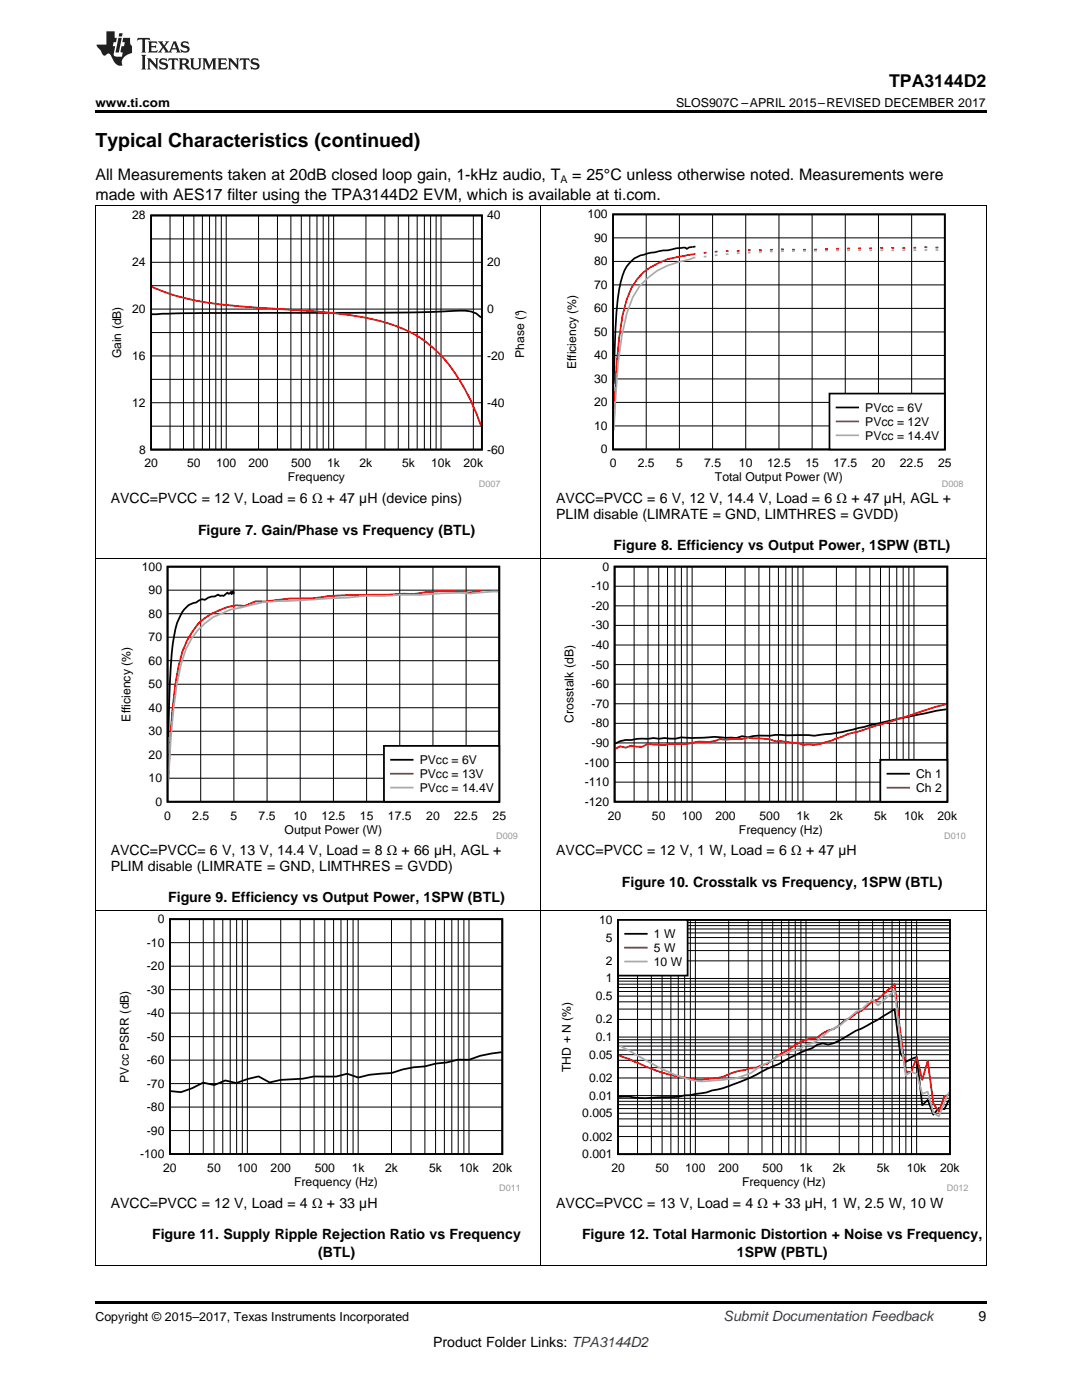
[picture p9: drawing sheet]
<svg xmlns="http://www.w3.org/2000/svg" width="216mm" height="279mm" viewBox="0 0 216 279" stroke-linecap="round" stroke-linejoin="round" font-family="sans-serif">
<path d="M19 259.7h177.8v.5h-177.8z" fill="#000"/>
<path d="M19.1 181.8v70.9M107.9 181.8v70.9M196.8 181.8v70.9M19 252.6h177.8" fill="none" stroke="#000" stroke-width=".2"/>
<path d="M23.4 182.5h80.2v55.3h-80.2z" fill-rule="evenodd" fill="#fff"/>
<path d="M33.9 183.4h66.3v46.9h-66.3zM100 210l-4.2 .7-2.2 .8h-2.2l-2.2 .5-2.2 .3-2.3 .5-2.2 .2-2.2 .4-2.2 .7-4.4 .4-2.2 .5-2.2-.7-2.2 .6-4.5-.1-2.2 .5-4.4 .2-2.2 .5-2.2-1.2-2.2 .5-2.2 .8-2.2-.5-2.2 .9-2.3-.4-2.2 1.1-2.2 .8-2-.2" fill="none" stroke="#000" stroke-width=".35"/>
<g fill="none" stroke="#000" stroke-width=".2">
<path d="M33.9 197.5h66.3M33.9 192.8h66.3M33.9 188.1h66.3M37.8 183.4v46.9M40.6 183.4v46.9M42.7 183.4v46.9M44.5 183.4v46.9M45.9 183.4v46.9M47.2 183.4v46.9M48.4 183.4v46.9M49.4 183.4v46.9M56 183.4v46.9"/>
<path d="M59.9 183.4v46.9M62.7 183.4v46.9M64.8 183.4v46.9M66.6 183.4v46.9M68 183.4v46.9M69.3 183.4v46.9M70.5 183.4v46.9M71.5 183.4v46.9M78.1 183.4v46.9M82 183.4v46.9M84.8 183.4v46.9M86.9 183.4v46.9"/>
<path d="M88.7 183.4v46.9M90.1 183.4v46.9M91.4 183.4v46.9M92.6 183.4v46.9M93.6 183.4v46.9M33.9 216.3h66.3M33.9 211.6h66.3M33.9 206.9h66.3M33.9 202.2h66.3M33.9 225.6h66.3M33.9 220.9h66.3"/>
</g>
<path d="M111.6 182.7h81.6v55.1h-81.6z" fill-rule="evenodd" fill="#fff"/>
<path d="M123.3 183.6h66.2v46.7h-66.2zM123.5 218.9a14.3 14.3 0 0 1 4.2 .2l4.5-.1a16 16 0 0 0 4.4-.4h1.1l1.1-.3a36.5 36.5 0 0 0 9.9-2.8l4.4-2.2a18.8 18.8 0 0 0 4.4-2.2l3.3-1.5 1.1-.4 1.2-.7 1.1-.3 1.1 .3a16.9 16.9 0 0 0 5.5-2.8l1.1-.4 3.3-1.8 3.3-2.1 1.1 8.7 1.1 1.8 2.2-1 1.1 9.7 1.1-1.1 1.1 3 1.1-1.4 1.1 .3 1-1.9" fill="none" stroke="#000" stroke-width=".35"/>
<g fill="none" stroke="#000" stroke-width=".2">
<path d="M123.3 199.9h66.2M123.3 198.8h66.2M123.3 197.9h66.2M123.3 197.1h66.2M123.3 196.4h66.2M123.3 195.8h66.2M123.3 195.3h66.2M123.3 191.8h66.2M123.3 189.7h66.2M123.3 188.2h66.2M123.3 187.1h66.2M123.3 186.2h66.2"/>
<path d="M123.3 185.4h66.2M123.3 184.7h66.2M123.3 184.1h66.2M127.2 183.6v46.7M130 183.6v46.7M132.1 183.6v46.7M133.9 183.6v46.7M135.3 183.6v46.7M136.6 183.6v46.7M137.8 183.6v46.7M138.8 183.6v46.7M145.4 183.6v46.7"/>
<path d="M149.3 183.6v46.7M152 183.6v46.7M154.2 183.6v46.7M155.9 183.6v46.7M157.4 183.6v46.7M158.7 183.6v46.7M159.8 183.6v46.7M160.8 183.6v46.7M167.5 183.6v46.7M171.4 183.6v46.7M174.1 183.6v46.7M176.3 183.6v46.7"/>
<path d="M178 183.6v46.7M179.5 183.6v46.7M180.8 183.6v46.7M181.9 183.6v46.7M182.9 183.6v46.7M123.3 219.8h66.2M123.3 219.2h66.2M123.3 218.6h66.2M123.3 215.1h66.2M123.3 213.1h66.2M123.3 211.6h66.2M123.3 210.5h66.2"/>
<path d="M123.3 209.6h66.2M123.3 208.8h66.2M123.3 208.1h66.2M123.3 207.5h66.2M123.3 207h66.2M123.3 203.4h66.2M123.3 201.4h66.2M123.3 226.8h66.2M123.3 224.8h66.2M123.3 223.3h66.2M123.3 222.2h66.2M123.3 221.2h66.2"/>
<path d="M123.3 220.5h66.2"/>
</g>
<path d="M123.5 210.6l2 .7a38.4 38.4 0 0 0 12.2 4l2.2 .2 1.1-.2a10.9 10.9 0 0 0 5.5-1.3l2.2-.5 1.1-.4h1.1l1.1-.5 1.1-.3a19.9 19.9 0 0 1 4.4-3 9.8 9.8 0 0 1 5.6-2.2l1.1-.9 1.1-.5 1.1-.3 1.1-.8 1.1-1 1.1-.4 1.1-1 1.1-.5 2.2-1.8 1.1-.5 3.3-3 2.2 17.5 1.1 .1 1.1-3 1.1 4.5 1.1-3.8 1.1 8.5 1.1 1.7 1.1-3.1 1-.3" fill="none" stroke="#f00" stroke-width=".35"/>
<path d="M123.5 208.6l2 1.1a52.4 52.4 0 0 0 11.1 5.4 10.6 10.6 0 0 0 5.5 .6l3.3-.4a10.5 10.5 0 0 0 5.5-2l1.1-.7 1.1-.4 2.2-1.5 1.1-.2 1.1-.6 2.2-.7 1.1-.7 1.1-.3 1.2-.5a12.1 12.1 0 0 1 4.4-2.9l3.3-2.8 1.1-.5 2.2-2.1 1.1 1.2 3.3-3 1.1 9.4 1.1 7.6 1.1-.7 1.1 .4 1.1 4 1.1-.4 1.1 4.2 1.1 .7 2.1-4.9" fill="none" stroke="#aaa" stroke-width=".35"/>
<path d="M123.3 183.6h13.9v11.1h-13.9z" fill-rule="evenodd" fill="#fff"/>
<path d="M123.3 183.6h13.9v11.1h-13.9zM124.8 186.4h4.2" fill="none" stroke="#000" stroke-width=".35"/>
<path d="M124.8 189.1h4.2" fill="none" stroke="#f00" stroke-width=".35"/>
<path d="M124.8 191.9h4.2" fill="none" stroke="#aaa" stroke-width=".35"/>
<path d="M19.1 111.4v70.4M107.9 111.4v70.4M196.8 111.4v70.4M19 181.7h177.8" fill="none" stroke="#000" stroke-width=".2"/>
<path d="M23.7 112.2h79.6v55.3h-79.6z" fill-rule="evenodd" fill="#fff"/>
<path d="M33.4 113.1h66.2v46.9h-66.2zM46.8 118.4h-.2l-.1-.4-.3 .6-.1-.5-.5 .4-.2-.2-.8 .6h-.7l-.4-.2-.6 .3-1.3 .3-.7 .4-.6-.1-1.2 .7a4.7 4.7 0 0 0-3.5 3.4 31 31 0 0 0-1.5 9.4l-.5 14" fill="none" stroke="#000" stroke-width=".35"/>
<g fill="none" stroke="#000" stroke-width=".2">
<path d="M33.4 117.8h66.2M40 113.1v46.9M46.7 113.1v46.9M53.3 113.1v46.9M59.9 113.1v46.9M66.5 113.1v46.9M73.2 113.1v46.9M79.8 113.1v46.9M86.4 113.1v46.9M93 113.1v46.9M33.4 136.6h66.2M33.4 131.9h66.2"/>
<path d="M33.4 127.2h66.2M33.4 122.5h66.2M33.4 155.3h66.2M33.4 150.6h66.2M33.4 145.9h66.2M33.4 141.2h66.2"/>
</g>
<path d="M96.2 117.9l-2.9 .4-.5-.3-1.4 .2-.8-.2h-1.2a34.7 34.7 0 0 0-6.8 .5l-8 .2a75.3 75.3 0 0 0-11.9 .7 43 43 0 0 0-9.7 .7l-2-.1-2.2 .9-1.7-.1a15.6 15.6 0 0 0-7.6 3.7 18.2 18.2 0 0 0-3.9 8.4 142.5 142.5 0 0 0-2 22.6" fill="none" stroke="#f00" stroke-width=".35"/>
<path d="M99.4 118.1l-5.6 .3-2.2-.1-7.6 .4-11 .2-3.7 .4-11.8 .6a25.6 25.6 0 0 0-9.5 1.4 13.9 13.9 0 0 0-11.9 11.2 123 123 0 0 0-2.5 23.7" fill="none" stroke="#aaa" stroke-width=".35"/>
<path d="M76.6 148.9h23v11.1h-23z" fill-rule="evenodd" fill="#fff"/>
<path d="M76.6 148.9h23v11.1h-23zM78 151.6h4.3" fill="none" stroke="#000" stroke-width=".35"/>
<path d="M78 154.4h4.3" fill="none" stroke="#f00" stroke-width=".35"/>
<path d="M78 157.2h4.3" fill="none" stroke="#aaa" stroke-width=".35"/>
<path d="M112.1 112.2h80.6v55.3h-80.6z" fill-rule="evenodd" fill="#fff"/>
<path d="M122.6 113.1h66.4v46.9h-66.4zM188.8 141.6l-.9 .1a274.5 274.5 0 0 0-18.8 4.1l-3.3 .7-3.3 .3-1.1-.1h-5.6l-2.2 .1a13.1 13.1 0 0 0-4.4 .4l-1.1-.3-1.1 .4-2.2-.1a13.2 13.2 0 0 0-4.5 0h-4.4l-1.1 .2-2.2-.1-1.1 .1-1.1-.1-1.1 .2h-2.2l-1.1 .2h-1.2l-1 .2-1 .5" fill="none" stroke="#000" stroke-width=".35"/>
<g fill="none" stroke="#000" stroke-width=".2">
<path d="M122.6 117h66.4M126.5 113.1v46.9M129.3 113.1v46.9M131.4 113.1v46.9M133.2 113.1v46.9M134.7 113.1v46.9M136 113.1v46.9M137.1 113.1v46.9M138.1 113.1v46.9M144.8 113.1v46.9M148.7 113.1v46.9M151.4 113.1v46.9"/>
<path d="M153.6 113.1v46.9M155.3 113.1v46.9M156.8 113.1v46.9M158.1 113.1v46.9M159.2 113.1v46.9M160.2 113.1v46.9M166.9 113.1v46.9M170.8 113.1v46.9M173.6 113.1v46.9M175.7 113.1v46.9M177.5 113.1v46.9M178.9 113.1v46.9"/>
<path d="M180.2 113.1v46.9M181.4 113.1v46.9M182.4 113.1v46.9M122.6 136.6h66.4M122.6 132.6h66.4M122.6 128.7h66.4M122.6 124.8h66.4M122.6 120.9h66.4M122.6 156.1h66.4M122.6 152.2h66.4M122.6 148.3h66.4M122.6 144.4h66.4"/>
<path d="M122.6 140.4h66.4"/>
</g>
<path d="M188.8 140.5l-3.1 .9-14.4 4.6-2.2 .5-3.3 1.3-2.2 .7-1.1 .2h-2.2l-1.2-.5-3.3-.3h-1.1a11.3 11.3 0 0 0-4.4-.5l-1.1-.2-1.1 .3-1.1-.1-2.2 .2-1.1-.1-1.1 .4-1.2 .2-2.2-.1a13.1 13.1 0 0 1-5.5 .4l-1.1 .3-3.3-.3-1.1 .6-2.2-.2-1.2 .4-1-.3-1 .5" fill="none" stroke="#f00" stroke-width=".35"/>
<path d="M175.7 151.6h13.3v8.4h-13.3z" fill-rule="evenodd" fill="#fff"/>
<path d="M175.7 151.6h13.3v8.4h-13.3zM177.1 154.4h4.3" fill="none" stroke="#000" stroke-width=".35"/>
<path d="M177.1 157.2h4.3" fill="none" stroke="#f00" stroke-width=".35"/>
<path d="M19.1 41.1v70.3M107.9 41.1v70.3M196.8 41.1v70.3M19 111.4h177.8" fill="none" stroke="#000" stroke-width=".2"/>
<path d="M21.8 42.1h83.3v55.1h-83.3z" fill-rule="evenodd" fill="#fff"/>
<path d="M30.2 43h66v46.7h-66zM30.3 62.7l9.8-.2 40.7-.1 9.9-.4a8.5 8.5 0 0 1 4.4 .6l.9 .8" fill="none" stroke="#000" stroke-width=".35"/>
<g fill="none" stroke="#000" stroke-width=".2">
<path d="M30.2 57h66M30.2 52.3h66M30.2 47.7h66M33.9 43v46.7M36.6 43v46.7M38.7 43v46.7M40.4 43v46.7M41.8 43v46.7M43.1 43v46.7M44.2 43v46.7M45.1 43v46.7M51.6 43v46.7"/>
<path d="M55.4 43v46.7M58 43v46.7M60.1 43v46.7M61.8 43v46.7M63.2 43v46.7M64.5 43v46.7M65.6 43v46.7M66.6 43v46.7M73 43v46.7M76.8 43v46.7M79.5 43v46.7M81.5 43v46.7"/>
<path d="M83.2 43v46.7M84.7 43v46.7M85.9 43v46.7M87 43v46.7M88 43v46.7M94.5 43v46.7M30.2 75.7h66M30.2 71h66M30.2 66.4h66M30.2 61.7h66M30.2 85.1h66M30.2 80.4h66"/>
</g>
<path d="M30.3 57.3a52.9 52.9 0 0 0 18.6 3.9l3.3 .2a156.4 156.4 0 0 1 21.9 2.3 24.8 24.8 0 0 1 16.6 10.6 43.7 43.7 0 0 1 5.3 10.6" fill="none" stroke="#f00" stroke-width=".35"/>
<path d="M112.6 41.9h79.6v55.3h-79.6z" fill-rule="evenodd" fill="#fff"/>
<path d="M122.3 42.8h66.2v46.9h-66.2zM138.8 49.2l-1.3 .2-.5 .3-.2-.2-.4-.1-1.5 .2-1.7 .4a18.1 18.1 0 0 0-6.6 1.6 7.1 7.1 0 0 0-2.7 4.7 49.6 49.6 0 0 0-1.1 9.5l-.3 10.8" fill="none" stroke="#000" stroke-width=".34"/>
<g fill="none" stroke="#000" stroke-width=".2">
<path d="M122.3 56.9h66.2M122.3 52.2h66.2M122.3 47.5h66.2M128.9 42.8v46.9M135.6 42.8v46.9M142.2 42.8v46.9M148.8 42.8v46.9M155.4 42.8v46.9M162 42.8v46.9M168.7 42.8v46.9M175.3 42.8v46.9M181.9 42.8v46.9"/>
<path d="M122.3 75.6h66.2M122.3 70.9h66.2M122.3 66.2h66.2M122.3 61.5h66.2M122.3 85h66.2M122.3 80.3h66.2"/>
</g>
<g fill="none" stroke="#f00" stroke-width=".34">
<path d="M138.8 50.7l-1.7 .2a15.9 15.9 0 0 0-8.7 3.4l-1.2 1.4-1.2 1.7-.9 2.4-.9 3.2a145.6 145.6 0 0 0-1.7 21.8M141 50.4l-.6 .1M143.2 50.2h-.6M145.4 50.1h-.6M147.6 50l-.6 .1M149.8 49.9h-.6M151.4 49.9h.6M154.2 49.8l-.6 .1M155.8 49.8h.6M158 49.8h.6M160.2 49.8h.6M163 49.8h-.6"/>
<path d="M165.2 49.7h-.6M167.4 49.6h-.6M169.6 49.6h-.5M171.8 49.6h-.5M173.5 49.5h.5M176.2 49.5h-.5M177.9 49.5h.5M180.6 49.5h-.5M182.8 49.4l-.5 .1M184.5 49.3l.5 .1M187.2 49.4h-.5"/>
</g>
<g fill="none" stroke="#aaa" stroke-width=".34">
<path d="M138.8 51.4l-3.3 .9a13.7 13.7 0 0 0-10.4 10.3l-1 4.4-.8 5.5-.8 13.3M141 51.2h-.6M143.2 50.9l-.6 .1M145.4 50.7h-.6M147.6 50.5h-.6M149.8 50.4h-.6M152 50.3h-.6M154.2 50.2h-.6M156.4 50.1h-.6M158 50.1h.6M160.2 50.1h.6M162.4 50h.6"/>
<path d="M165.2 50h-.6M166.8 50h.6M169.6 50h-.5M171.3 50h.5M173.5 50h.5M175.7 50h.5M177.9 50h.5M180.6 50h-.5M182.8 49.9h-.5M185 49.9h-.5M187.2 49.9h-.5"/>
</g>
<path d="M165.5 78.5h23v11.2h-23z" fill-rule="evenodd" fill="#fff"/>
<path d="M165.5 78.5h23v11.2h-23zM166.9 81.3h4.3" fill="none" stroke="#000" stroke-width=".34"/>
<path d="M166.9 84.1h4.3" fill="none" stroke="#f00" stroke-width=".34"/>
<path d="M166.9 86.9h4.3" fill="none" stroke="#aaa" stroke-width=".34"/>
<path d="M19 41.1h177.8" fill="none" stroke="#000" stroke-width=".2"/>
<path d="M19 22h177.8v.5h-177.8z" fill="#000"/>
<g fill="#231f20">
<path d="M27.5 7.6l-.1 .5 .4-.2h.6v.1v2.1l-.2 .4h1l-.3-.4v-2.1l.1-.1h.5l.5 .2-.2-.5zM29.5 8.3l.2 .3v1.5l-.2 .4h1.8l.2-.6a1.04 1.04 0 0 1-1.3 .2v-.7h.6l.3 .2v-.6l-.3 .2h-.6v-.6l.8-.1 .4 .3-.2-.5zM31.5 8.3l.9 1.1-.9 1.1h.8l-.2-.2 .5-.7 .4 .7-.2 .2h1.5l-.1-.2 .1-.4h.9l.1 .4-.2 .2h1l-.3-.3-.7-1.9h-.5l-.9 2-.8-1 .9-1h-.8l.1 .3-.3 .5-.4-.6 .2-.2zM34.7 8.6l.4 1h-.7zM36.3 8.4a.63 .63 0 0 0-.2 .7 .63 .63 0 0 0 .6 .4l.6 .2 .1 .2a.75 .75 0 0 1-.7 .4 .75 .75 0 0 1-.6-.5l.1 .7 .1-.1a1.11 1.11 0 0 0 1.5-.6 1.13 1.13 0 0 0-1.2-.8l-.1-.4a1.04 1.04 0 0 1 1.2 .2l-.2-.5-.1 .1-.5-.2zM28.2 10.9l.2 .4v2.2l-.2 .4h1l-.3-.4v-2.2l.3-.4zM29.3 11.6l.3 .4v1.5l-.3 .4h.8l-.2-.4v-1.3l1.5 1.7v-1.9l.2-.4h-.7l.2 .4v.9l-1.1-1.3zM32 11.8a.62 .62 0 0 0-.2 .7 .62 .62 0 0 0 .6 .4l.6 .1 .1 .3a.76 .76 0 0 1-.7 .3 .76 .76 0 0 1-.6-.4l.1 .7 .1-.1a1.11 1.11 0 0 0 1.5-.6 1.13 1.13 0 0 0-1.2-.8l-.1-.4a1.04 1.04 0 0 1 1.2 .2l-.2-.6-.1 .1-.5-.1zM33.7 11.6l-.2 .6a.61 .61 0 0 1 .8-.3v1.6l-.2 .4h.9l-.2-.4v-1.6a.63 .63 0 0 1 .8 .3l-.2-.6zM35.6 11.6l.3 .4v1.5l-.3 .4h1l-.2-.2v-.8l.5 .2a.76 .76 0 0 0 1.2 .7l-1-1a.58 .58 0 0 0 .6-.5 .58 .58 0 0 0-.5-.6zM36.4 11.9h.1a.45 .45 0 0 1 .5 .1 .45 .45 0 0 1 .1 .5l-.7 .2zM37.9 11.6l.2 .2a2.17 2.17 0 0 0 .3 1.9 .99 .99 0 0 0 1.6-.6v-1.1l.2-.4h-.7l.2 .2a1.92 1.92 0 0 1-.2 1.8 .6 .6 0 0 1-.9-.5v-1.1l.2-.4zM40.4 11.6l.2 .4v1.5l-.2 .4h.7l-.2-.4v-1.4l.8 1.8 .8-1.8v1.4l-.2 .4h.9l-.2-.4v-1.5l.2-.4h-.8l-.6 1.5-.6-1.5zM43.4 11.6l.2 .4v1.5l-.2 .4h1.8l.2-.6a1.04 1.04 0 0 1-1.3 .1v-.6h.5l.4 .2v-.6l-.4 .2h-.5v-.7h.8l.3 .3-.1-.6zM45.5 11.6l.2 .4v1.5l-.2 .4h.7l-.2-.4v-1.3l1.5 1.7v-1.9l.2-.4h-.7l.2 .4v.9l-1.1-1.3zM47.9 11.6l-.1 .6a.61 .61 0 0 1 .8-.3v1.6l-.3 .4h1l-.3-.4 .1-1.6a.63 .63 0 0 1 .7 .3l-.1-.6zM50.2 11.8a.62 .62 0 0 0-.2 .7 .62 .62 0 0 0 .6 .4l.6 .1 .2 .3a.76 .76 0 0 1-.8 .3 .76 .76 0 0 1-.6-.4l.1 .7 .2-.1a1.11 1.11 0 0 0 1.5-.6 1.13 1.13 0 0 0-1.3-.8l-.1-.4a1.04 1.04 0 0 1 1.2 .2l-.1-.6-.2 .1-.5-.1z"/>
<path d="M21.2 6.3v2.6h-1.9l.1 .4 .7 .9a.91 .91 0 0 0 1 .8 .56 .56 0 0 1 .5-.3 .56 .56 0 0 1 .5 .3l.4 .8a1.53 1.53 0 0 0 1.9 1.2 1.54 1.54 0 0 1 1-2.1l.9-.3v-1.4a1.52 1.52 0 0 1-.3-1.6h-1.4l-.2 .8h.5l-.2 .8h-.4l-.2 1v.2l.4 .1-.2 .8a1.93 1.93 0 0 1-1.6-.3l.3-1.8h-.5l.2-.8h.4l.2-.8h-.4v-1.3zM23.6 7.6l-.6 2.9h.7l.6-2.9zM23.8 6.6l-.1 .7h.6l.2-.7z"/>
</g>
<text font-size="3.9" x="19" y="29.3">Typical Characteristics (continued)</text>
<text font-size="3.5" x="177.4" y="17.3">TPA3144D2</text>
<g font-size="3.2">
<text x="19" y="36">All Measurements taken at 20dB closed loop gain, 1-kHz audio, T</text>
<text x="114.2" y="36">= 25°C unless otherwise noted. Measurements were</text>
<text x="19" y="39.9">made with AES17 filter using the TPA3144D2 EVM, which is available at ti.com.</text>
</g>
<g font-size="2.8">
<text x="22.1" y="100.4">AVCC=PVCC = 12 V, Load = 6 Ω + 47 µH (device pins)</text>
<text x="111" y="100.4">AVCC=PVCC = 6 V, 12 V, 14.4 V, Load = 6 Ω + 47 µH, AGL +</text>
<text x="39.5" y="106.8">Figure 7. Gain/Phase vs Frequency (BTL)</text>
<text x="111" y="103.6">PLIM disable (LIMRATE = GND, LIMTHRES = GVDD)</text>
<text x="122.4" y="109.7">Figure 8. Efficiency vs Output Power, 1SPW (BTL)</text>
<text x="22.1" y="170.7">AVCC=PVCC= 6 V, 13 V, 14.4 V, Load = 8 Ω + 66 µH, AGL +</text>
<text x="22.1" y="173.9">PLIM disable (LIMRATE = GND, LIMTHRES = GVDD)</text>
<text x="111" y="170.7">AVCC=PVCC = 12 V, 1 W, Load = 6 Ω + 47 µH</text>
<text x="33.5" y="180">Figure 9. Efficiency vs Output Power, 1SPW (BTL)</text>
<text x="124.1" y="177.1">Figure 10. Crosstalk vs Frequency, 1SPW (BTL)</text>
<text x="22.1" y="241">AVCC=PVCC = 12 V, Load = 4 Ω + 33 µH</text>
<text x="111" y="241">AVCC=PVCC = 13 V, Load = 4 Ω + 33 µH, 1 W, 2.5 W, 10 W</text>
<text x="30.3" y="247.4">Figure 11. Supply Ripple Rejection Ratio vs Frequency</text>
<text x="63.5" y="250.9">(BTL)</text>
<text x="116.1" y="247.4">Figure 12. Total Harmonic Distortion + Noise vs Frequency,</text>
<text x="147" y="250.9">1SPW (PBTL)</text>
<text x="195.3" y="263.6">9</text>
<text x="86.4" y="268.9">Product Folder Links: TPA3144D2</text>
</g>
<text font-size="2.8" fill="#0000c8" x="144.4" y="263.6">Submit Documentation Feedback</text>
<g font-size="2.5">
<text x="19" y="21.4">www.ti.com</text>
<text x="134.9" y="21.4">SLOS907C –APRIL 2015–REVISED DECEMBER 2017</text>
<text x="19" y="263.6">Copyright © 2015–2017, Texas Instruments Incorporated</text>
</g>
<g font-size="2.4">
<text x="26.4" y="43.8">28</text>
<text x="97.2" y="43.8">40</text>
<text x="117.2" y="43.6">100</text>
<text x="26.4" y="53.1">24</text>
<text x="97.2" y="53.1">20</text>
<text x="118.6" y="53">80</text>
<text x="118.6" y="48.3">90</text>
<text x="118.6" y="57.7">70</text>
<text x="26.4" y="62.5">20</text>
<text x="97.2" y="62.5">0</text>
<text x="118.6" y="62.3">60</text>
<text x="24.2" y="71.5" transform="rotate(-90 24.2 71.5)">Gain (dB)</text>
<text x="26.4" y="71.8">16</text>
<text x="97.2" y="71.8">-20</text>
<text x="104.6" y="71.4" transform="rotate(-90 104.6 71.4)">Phase (°)</text>
<text x="118.6" y="71.7">40</text>
<text x="118.6" y="67">50</text>
<text x="115" y="73.7" transform="rotate(-90 115 73.7)">Efficiency (%)</text>
<text x="118.6" y="76.4">30</text>
<text x="26.4" y="81.2">12</text>
<text x="97.2" y="81.2">-40</text>
<text x="118.6" y="81.1">20</text>
<text x="172.7" y="82.2">PVcc = 6V</text>
<text x="118.6" y="85.8">10</text>
<text x="172.7" y="85">PVcc = 12V</text>
<text x="172.7" y="87.7">PVcc = 14.4V</text>
<text x="27.7" y="90.5">8</text>
<text x="28.8" y="93.3">20</text>
<text x="37.3" y="93.3">50</text>
<text x="43.1" y="93.3">100</text>
<text x="49.6" y="93.3">200</text>
<text x="58.1" y="93.3">500</text>
<text x="65.3" y="93.3">1k</text>
<text x="71.7" y="93.3">2k</text>
<text x="80.3" y="93.3">5k</text>
<text x="86.1" y="93.3">10k</text>
<text x="92.5" y="93.3">20k</text>
<text x="97.2" y="90.5">-60</text>
<text x="119.9" y="90.5">0</text>
<text x="121.7" y="93.3">0</text>
<text x="127.3" y="93.3">2.5</text>
<text x="134.9" y="93.3">5</text>
<text x="140.5" y="93.3">7.5</text>
<text x="147.5" y="93.3">10</text>
<text x="153.1" y="93.3">12.5</text>
<text x="160.7" y="93.3">15</text>
<text x="166.3" y="93.3">17.5</text>
<text x="173.9" y="93.3">20</text>
<text x="179.5" y="93.3">22.5</text>
<text x="187.2" y="93.3">25</text>
<text x="57.4" y="96.1">Frequency</text>
<text x="142.7" y="96">Total Output Power (W)</text>
<text x="28.3" y="113.9">100</text>
<text x="120.2" y="113.9">0</text>
<text x="29.7" y="118.6">90</text>
<text x="118" y="117.8">-10</text>
<text x="29.7" y="123.3">80</text>
<text x="118" y="125.6">-30</text>
<text x="118" y="121.7">-20</text>
<text x="29.7" y="128">70</text>
<text x="118" y="129.5">-40</text>
<text x="29.7" y="137.4">50</text>
<text x="29.7" y="132.7">60</text>
<text x="118" y="137.3">-60</text>
<text x="118" y="133.4">-50</text>
<text x="26.1" y="144" transform="rotate(-90 26.1 144)">Efficiency (%)</text>
<text x="29.7" y="142">40</text>
<text x="118" y="141.2">-70</text>
<text x="29.7" y="146.7">30</text>
<text x="114.4" y="144.2" transform="rotate(-90 114.4 144.2)">Crosstalk (dB)</text>
<text x="118" y="149.1">-90</text>
<text x="118" y="145.2">-80</text>
<text x="29.7" y="151.4">20</text>
<text x="83.8" y="152.5">PVcc = 6V</text>
<text x="83.8" y="155.3">PVcc = 13V</text>
<text x="116.7" y="153">-100</text>
<text x="182.8" y="155.3">Ch 1</text>
<text x="29.7" y="156.1">10</text>
<text x="31" y="160.8">0</text>
<text x="83.8" y="158">PVcc = 14.4V</text>
<text x="116.7" y="160.8">-120</text>
<text x="116.7" y="156.9">-110</text>
<text x="182.8" y="158.1">Ch 2</text>
<text x="32.8" y="163.6">0</text>
<text x="38.4" y="163.6">2.5</text>
<text x="46" y="163.6">5</text>
<text x="51.6" y="163.6">7.5</text>
<text x="56.8" y="166.4">Output Power (W)</text>
<text x="58.6" y="163.6">10</text>
<text x="64.2" y="163.6">12.5</text>
<text x="71.8" y="163.6">15</text>
<text x="77.4" y="163.6">17.5</text>
<text x="85" y="163.6">20</text>
<text x="90.6" y="163.6">22.5</text>
<text x="98.3" y="163.6">25</text>
<text x="121.3" y="163.6">20</text>
<text x="130.1" y="163.6">50</text>
<text x="136.1" y="163.6">100</text>
<text x="142.7" y="163.6">200</text>
<text x="147.4" y="166.4">Frequency (Hz)</text>
<text x="151.5" y="163.6">500</text>
<text x="159" y="163.6">1k</text>
<text x="165.6" y="163.6">2k</text>
<text x="174.4" y="163.6">5k</text>
<text x="180.4" y="163.6">10k</text>
<text x="187.1" y="163.6">20k</text>
<text x="31.5" y="184.2">0</text>
<text x="119.6" y="184.4">10</text>
<text x="29.3" y="188.9">-10</text>
<text x="120.9" y="187.9">5</text>
<text x="130.5" y="187.2">1 W</text>
<text x="130.5" y="190">5 W</text>
<text x="29.3" y="193.6">-20</text>
<text x="120.9" y="196.1">1</text>
<text x="120.9" y="192.6">2</text>
<text x="130.5" y="192.7">10 W</text>
<text x="29.3" y="203">-40</text>
<text x="29.3" y="198.3">-30</text>
<text x="118.9" y="199.6">0.5</text>
<text x="29.3" y="207.7">-50</text>
<text x="118.9" y="207.8">0.1</text>
<text x="118.9" y="204.2">0.2</text>
<text x="29.3" y="212.4">-60</text>
<text x="113.9" y="213.9" transform="rotate(-90 113.9 213.9)">THD + N (%)</text>
<text x="117.5" y="215.9">0.02</text>
<text x="117.5" y="211.3">0.05</text>
<text x="25.7" y="216.1" transform="rotate(-90 25.7 216.1)">PVcc PSRR (dB)</text>
<text x="29.3" y="221.7">-80</text>
<text x="29.3" y="217.1">-70</text>
<text x="117.5" y="219.4">0.01</text>
<text x="29.3" y="226.4">-90</text>
<text x="116.2" y="227.6">0.002</text>
<text x="116.2" y="223">0.005</text>
<text x="28" y="231.1">-100</text>
<text x="32.6" y="233.9">20</text>
<text x="41.4" y="233.9">50</text>
<text x="47.3" y="233.9">100</text>
<text x="54" y="233.9">200</text>
<text x="62.8" y="233.9">500</text>
<text x="70.2" y="233.9">1k</text>
<text x="76.8" y="233.9">2k</text>
<text x="85.6" y="233.9">5k</text>
<text x="91.6" y="233.9">10k</text>
<text x="98.3" y="233.9">20k</text>
<text x="116.2" y="231.1">0.001</text>
<text x="122" y="233.9">20</text>
<text x="130.8" y="233.9">50</text>
<text x="136.7" y="233.9">100</text>
<text x="143.4" y="233.9">200</text>
<text x="152.2" y="233.9">500</text>
<text x="159.5" y="233.9">1k</text>
<text x="166.2" y="233.9">2k</text>
<text x="175" y="233.9">5k</text>
<text x="180.9" y="233.9">10k</text>
<text x="187.6" y="233.9">20k</text>
<text x="58.7" y="236.7">Frequency (Hz)</text>
<text x="148.1" y="236.7">Frequency (Hz)</text>
</g>
<text font-size="2.1" x="111.8" y="36.6">A</text>
<g font-size="1.8" fill="#999">
<text x="95.5" y="97.1">D007</text>
<text x="187.9" y="97.1">D008</text>
<text x="99" y="167.4">D009</text>
<text x="188.4" y="167.4">D010</text>
<text x="99.6" y="237.7">D011</text>
<text x="188.9" y="237.7">D012</text>
</g>
</svg>
